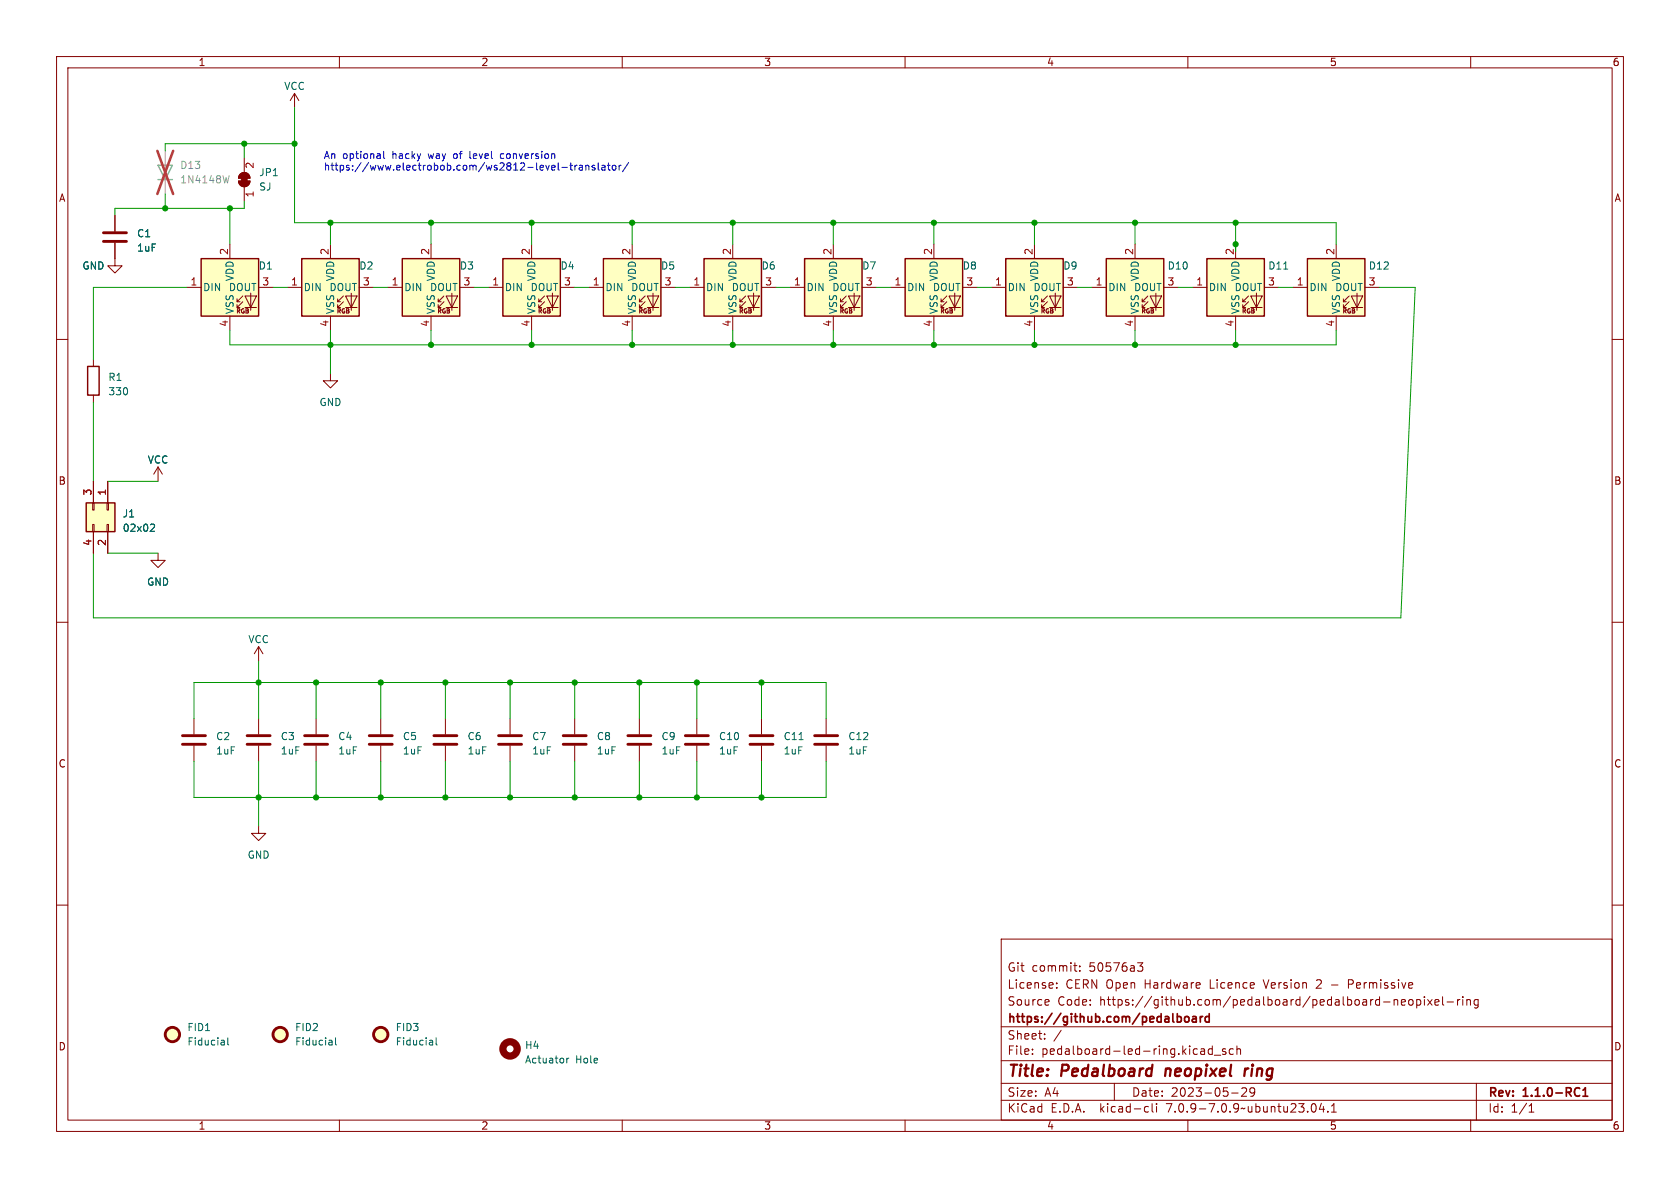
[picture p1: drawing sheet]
<svg xmlns="http://www.w3.org/2000/svg" width="297mm" height="210mm" viewBox="0 0 297 210" stroke-linecap="round" stroke-linejoin="round" font-family="sans-serif">
<g fill="none" stroke="#840000" stroke-width=".18">
<path d="M10 10h277v190h-277zM12 12h273v186h-273zM52.1 16.5l-.8 1.3M52.1 16.5v2.6M52.1 16.5l.7 1.3M60 10v2M110 10v2M160 10v2M210 10v2M260 10v2M20.3 38.1v2.8M42.2 32h2a1.02 1.02 0 0 1-1 1 1.02 1.02 0 0 1-1-1z"/>
<path d="M42.5 30.8a1.02 1.02 0 0 1 1.1-.2 1.02 1.02 0 0 1 .6 .9h-2zM43.2 27.9v2.6M43.2 33v2.6M10 60h2M20.3 42.9v4.1h1.3l-1.3 1.3-1.3-1.3h1.3M33 50.8h2.6M40.6 43.2v2.5M40.6 55.9v2.5M41.9 54.4h.5M41.9 53.3h.5M42.9 53.3l-1 1.1v-.6M42.9 52.3l-1 1v-.5"/>
<path d="M43.3 52.3h2l-1 2.1zM43.3 54.4h2M44.3 51.8v3.1M45.7 50.8h2.6M50.8 50.8h2.5M58.4 43.2v2.5M58.4 55.9v2.5M59.7 54.4h.5M59.7 53.3h.5M60.7 53.3l-1 1.1v-.6M60.7 52.3l-1 1v-.5M61.1 52.3h2l-1 2.1z"/>
<path d="M61.1 54.4h2M62.1 51.8v3.1M63.5 50.8h2.5M68.6 50.8h2.5M76.2 43.2v2.5M76.2 55.9v2.5M77.5 54.4h.5M77.5 53.3h.5M78.5 53.3l-1 1.1v-.6M78.5 52.3l-1 1v-.5M78.9 52.3h2l-1 2.1zM78.9 54.4h2"/>
<path d="M79.9 51.8v3.1M81.3 50.8h2.5M86.4 50.8h2.5M94 43.2v2.5M94 55.9v2.5M95.2 54.4h.6M95.2 53.3h.6M96.3 53.3l-1.1 1.1v-.6M96.3 52.3l-1.1 1v-.5M96.6 52.3h2.1l-1 2.1zM96.6 54.4h2.1M97.7 51.8v3.1"/>
<path d="M99.1 50.8h2.5M104.1 50.8h2.6M111.8 43.2v2.5M111.8 55.9v2.5M113 54.4h.5M113 53.3h.5M114 53.3l-1 1.1v-.6M114 52.3l-1 1v-.5M114.4 52.3h2.1l-1.1 2.1zM114.4 54.4h2.1M115.4 51.8v3.1M116.8 50.8h2.6"/>
<path d="M121.9 50.8h2.6M129.5 43.2v2.5M129.5 55.9v2.5M130.8 54.4h.5M130.8 53.3h.5M131.8 53.3l-1 1.1v-.6M131.8 52.3l-1 1v-.5M132.2 52.3h2l-1 2.1zM132.2 54.4h2M133.2 51.8v3.1M134.6 50.8h2.6M139.7 50.8h2.5"/>
<path d="M147.3 43.2v2.5M147.3 55.9v2.5M148.6 54.4h.5M148.6 53.3h.5M149.6 53.3l-1 1.1v-.6M149.6 52.3l-1 1v-.5M150 52.3h2l-1 2.1zM150 54.4h2M151 51.8v3.1M152.4 50.8h2.5M157.5 50.8h2.5M165.1 43.2v2.5"/>
<path d="M165.1 55.9v2.5M166.4 54.4h.5M166.4 53.3h.5M167.4 53.3l-1 1.1v-.6M167.4 52.3l-1 1v-.5M167.8 52.3h2l-1 2.1zM167.8 54.4h2M168.8 51.8v3.1M170.2 50.8h2.5M175.3 50.8h2.5M182.9 43.2v2.5M182.9 55.9v2.5"/>
<path d="M184.1 54.4h.6M184.1 53.3h.6M185.2 53.3l-1.1 1.1v-.6M185.2 52.3l-1.1 1v-.5M185.5 52.3h2.1l-1 2.1zM185.5 54.4h2.1M186.6 51.8v3.1M188 50.8h2.5M193 50.8h2.6M200.7 43.2v2.5M200.7 55.9v2.5M201.9 54.4h.5"/>
<path d="M201.9 53.3h.5M202.9 53.3l-1 1.1v-.6M202.9 52.3l-1 1v-.5M203.3 52.3h2.1l-1.1 2.1zM203.3 54.4h2.1M204.3 51.8v3.1M205.7 50.8h2.6M210.8 50.8h2.6M218.4 43.2v2.5M218.4 55.9v2.5M219.7 54.4h.5M219.7 53.3h.5"/>
<path d="M220.7 53.3l-1 1.1v-.6M220.7 52.3l-1 1v-.5M221.1 52.3h2l-1 2.1zM221.1 54.4h2M222.1 51.8v3.1M223.5 50.8h2.6M228.6 50.8h2.5M236.2 43.2v2.5M236.2 55.9v2.5M237.5 54.4h.5M237.5 53.3h.5M238.5 53.3l-1 1.1v-.6"/>
<path d="M238.5 52.3l-1 1v-.5M238.9 52.3h2l-1 2.1zM238.9 54.4h2M239.9 51.8v3.1M241.3 50.8h2.5M285 60h2M16.5 63.5v1.3M16.5 69.9v1.2M58.4 66v1.3h1.3l-1.3 1.3-1.3-1.3h1.3M16.4 88.9h.2v1.3h-.2zM16.4 92.7h.2v1.3h-.2zM16.5 85.1v3.8"/>
<path d="M16.5 94v3.8M18.9 88.9h.3v1.3h-.3zM18.9 92.7h.3v1.3h-.3zM19 85.1v3.8M19 94v3.8M27.9 97.8v1.3h1.3l-1.3 1.2-1.2-1.2h1.2M27.9 82.6l-.7 1.2M27.9 82.6v2.5M27.9 82.6l.8 1.2M10 110h2M45.7 114.3l-.7 1.3M45.7 114.3v2.5"/>
<path d="M45.7 114.3l.8 1.3M285 110h2M34.3 127v2.8M34.3 131.8v2.8M45.7 127v2.8M45.7 131.8v2.8M55.9 127v2.8M55.9 131.8v2.8M67.3 127v2.8M67.3 131.8v2.8M78.7 127v2.8M78.7 131.8v2.8"/>
<path d="M90.2 127v2.8M90.2 131.8v2.8M101.6 127v2.8M101.6 131.8v2.8M113 127v2.8M113 131.8v2.8M123.2 127v2.8M123.2 131.8v2.8M134.6 127v2.8M134.6 131.8v2.8M146 127v2.8M146 131.8v2.8"/>
<path d="M10 160h2M45.7 146.1v1.2h1.3l-1.3 1.3-1.3-1.3h1.3M285 160h2M177 166h108v32h-108zM185.2 176.7l.3 .4-.8 .1M185.4 177.6l-.2 .1M186.8 174.6v.1M186.8 173.8v.1M189.8 170.7h.6M190.1 171.6l.3 .1M190.9 171.6v.1M190.9 170.8v.1"/>
<path d="M201.1 170.2h.9l-.5 .6 .5 .1v.5l-.3 .3h-.4M235.4 174.1h1.1M238.4 174h.6M239 173.2h-.6v1.5M246.5 176.7v1M246.5 176.8l.2-.1 .3 .1 .1 .9M247.7 177.2l.8-.1-.1-.3-.4-.1-.3 .2 .1 .7h.6M249.1 176.8l.2-.1 .4 .1 .1 .6-.1 .2-.4 .1-.2-.1zM250.5 176.8l.4-.1 .3 .3v.4l-.2 .2h-.5M250.5 176.7v1.5M251.8 176.2v.1M251.8 176.7v1"/>
<path d="M252.4 176.7l.8 1M253.2 176.7l-.8 1M253.7 177.2l.7-.1-.1-.3-.4-.1-.2 .2v.7h.6M255 176.2v1.3l.2 .2M255.8 177.1h1.2M257.7 176.7v1M258.1 176.7l-.3 .1-.1 .2M258.6 176.2v.1M258.6 176.7v1M259.3 176.8l.2-.1 .4 .1 .1 .9M259.3 176.7v1M261.3 176.8l-.4-.1-.3 .3v.4l.1 .2h.6"/>
<path d="M261.3 176.7v1.2l-.3 .3-.3-.1M60 198v2M110 198v2M160 198v2M177 194.5h108M177 191.5h108M177 187.5h108M177 181.5h108M182.5 186.3v.1M182.5 185.5v.1M184.7 183.6v.1M184.7 182.8v.1"/>
<path d="M187.6 182.1l-1.3 2M197 191.5v3M202.6 195.6l.4 .1M203 196.5l-.4 .1M203.7 195.1v1.3l.2 .2M204.5 195.1v.1M204.5 195.6v1M210 198v2M212.5 185.4h.2l.3 .2v.8M213 186.3l-.5 .1M213 185.8h-.5M214.3 185.5l-.4-.1-.3 .3v.4l.1 .2h.6"/>
<path d="M214.3 184.9v1.5M214.7 186.5h1.1M216.7 185.5l-.4-.1-.2 .2 .1 .2 .5 .2v.3h-.6M217.7 193.2h1.2M218 185.5l-.4-.1-.3 .3v.4l.2 .2h.5M218.7 185.5l.2-.1 .3 .1 .1 .9M218.7 184.9v1.5M219.5 192.4l.6-.1 .2 .1 .1 .3-.9 1.1h.9M221 192.4v.5l.1 .3h.4l.3-.3M221.7 192.4a.99 .99 0 0 1-.3 1.4h-.3M232 195.2l.2-.1a.81 .81 0 0 1 .6 .6 .81 .81 0 0 1-.3 .8l-.2 .1a.81 .81 0 0 1-.6-.6 .81 .81 0 0 1 .3-.8zM233.6 195l-.4 1.1h1"/>
<path d="M234 195.6v1M234.7 196.5v.1M235.4 196.6h.8M235.4 195.5l.4-.4v1.5M260 198v2M261 191.5v6.5M270.3 196.6h.9M270.3 195.5l.4-.4v1.5"/>
</g>
<path d="M208.6 179.7l.2 .3v.4l-.2 .3M209.6 179.8l.3-.1 .3 .3v.4l-.3 .3-.3-.1-.2-.2v-.4zM210.8 179.8h.6l.1 .9M212.2 179.7v1M212.6 179.7l-.3 .1-.1 .2M213.8 179.8l-.5-.1-.2 .3v.4l.1 .2h.6M213.8 179.2v1.5M211.5 180l-.5 .1a.29 .29 0 0 0-.2 .3 .29 .29 0 0 0 .2 .3l.5-.1M279.2 192.4h.1M279.3 193.6l-.1 .1M279.8 193.8h.9M279.8 192.7l.5-.4v1.5" fill="none" stroke="#840000" stroke-width=".3"/>
<path d="M206.1 188.9l-.1 1.3M220.1 188.9l-.1 1.3M220.7 188.9l-.4 .1-.2 .3" fill="none" stroke="#840000" stroke-width=".4"/>
<g fill="none" stroke="#840000" stroke-width=".51">
<path d="M18.3 42.7h4.1M18.3 41.1h4.1M32.3 131.6h4M32.3 130h4M43.7 131.6h4.1M43.7 130h4.1M53.8 131.6h4.1M53.8 130h4.1M65.3 131.6h4M65.3 130h4M76.7 131.6h4.1M76.7 130h4.1"/>
<path d="M88.1 131.6h4.1M88.1 130h4.1M99.6 131.6h4M99.6 130h4M111 131.6h4.1M111 130h4.1M121.2 131.6h4M121.2 130h4M132.6 131.6h4.1M132.6 130h4.1M144 131.6h4.1M144 130h4.1"/>
<circle cx="30.5" cy="182.9" r="1.27"/>
<circle cx="49.5" cy="182.9" r="1.27"/>
<circle cx="67.3" cy="182.9" r="1.27"/>
</g>
<g fill="#ffffc2" stroke="#ffffc2" stroke-width=".18">
<path d="M88.9 45.7h10.2v10.2h-10.2z"/>
<path d="M213.4 45.7h10.1v10.2h-10.1z"/>
<path d="M195.6 45.7h10.1v10.2h-10.1z"/>
<path d="M35.6 45.7h10.1v10.2h-10.1z"/>
<path d="M106.7 45.7h10.1v10.2h-10.1z"/>
<path d="M231.1 45.7h10.2v10.2h-10.2z"/>
<path d="M15.2 88.9h5.1v5.1h-5.1z"/>
<path d="M124.5 45.7h10.1v10.2h-10.1z"/>
<path d="M142.2 45.7h10.2v10.2h-10.2z"/>
<path d="M71.1 45.7h10.2v10.2h-10.2z"/>
<path d="M160 45.7h10.2v10.2h-10.2z"/>
<path d="M53.3 45.7h10.2v10.2h-10.2z"/>
<path d="M177.8 45.7h10.2v10.2h-10.2z"/>
<circle cx="49.5" cy="182.9" r="1.27"/>
<circle cx="30.5" cy="182.9" r="1.27"/>
<circle cx="67.3" cy="182.9" r="1.27"/>
</g>
<g fill="none" stroke="#840000" stroke-width=".25">
<path d="M35.6 45.7h10.1v10.2h-10.1zM53.3 45.7h10.2v10.2h-10.2zM71.1 45.7h10.2v10.2h-10.2zM88.9 45.7h10.2v10.2h-10.2zM106.7 45.7h10.1v10.2h-10.1zM124.5 45.7h10.1v10.2h-10.1zM142.2 45.7h10.2v10.2h-10.2zM160 45.7h10.2v10.2h-10.2zM177.8 45.7h10.2v10.2h-10.2zM195.6 45.7h10.1v10.2h-10.1zM213.4 45.7h10.1v10.2h-10.1zM231.1 45.7h10.2v10.2h-10.2z"/>
<path d="M15.5 64.8h2v5.1h-2zM15.2 88.9h5.1v5.1h-5.1z"/>
</g>
<g fill="none" stroke="#006464" stroke-width=".18">
<path d="M226.9 47.6h.8M26.8 92.7h.4l.1 .3-.8 .9h.8M141.3 130.8h.7M39.6 183.9l.1 .8M39.7 184.7h-.2M39.7 184.2h-.2M40.3 183.5v1l.1 .2M58.7 183.9v.8M58.7 184.7h-.1M58.7 184.2h-.1M59.3 183.5v1l.2 .2M76.4 183.9l.1 .8"/>
<path d="M76.5 184.7h-.1M76.5 184.2h-.1M77.1 183.5v1l.2 .2M100.2 187.1v.8M100.6 187.1l-.4 .2"/>
</g>
<circle cx="90.2" cy="185.4" r="1.27" fill="none" stroke="#840000" stroke-width="1.3"/>
<g fill="#840000" stroke="#840000" stroke-width=".18">
<path d="M42.7 31.2h1v1.1h-1z"/>
<path d="M42.2 32h2a1.02 1.02 0 0 1-1 1 1.02 1.02 0 0 1-1-1z"/>
<path d="M42.5 30.8a1.02 1.02 0 0 1 1.1-.2 1.02 1.02 0 0 1 .6 .9h-2z"/>
</g>
<path d="M27.9 29.2h2.6l-1.3 2.6zM27.9 31.8h2.6" fill="none" stroke="#9c9b98" stroke-width=".25"/>
<path d="M29.2 26.7v7.6" fill="none" stroke="#9c9b98" stroke-width=".18"/>
<path d="M40.5 31.1l-.3 1.2" fill="none" stroke="#939391" stroke-width=".18"/>
<path d="M27.8 26.7l2.8 7.6M30.6 26.7l-2.8 7.6" fill="none" stroke="#eb3a3d" stroke-width=".46"/>
<g fill="none" stroke="#0000c2" stroke-width=".18">
<path d="M67.8 26.8v1l.2 .2M83.1 26.8v1l.2 .2M88.9 27.2h-.3l-.1 .2v.5l.4 .1M98.7 30l.2 .1M99.3 29.6h1M100.7 29.2h.5M100.9 28.8v1.1l.3 .2M101.6 29.2v.9M102 29.2l-.4 .3M102.4 29.3h.5l.1 .8M103 29.5l-.5 .1-.1 .2 .1 .3 .5-.1M103.6 29.3l.2-.1 .3 .1v.8"/>
<path d="M103.6 29.2v.9M105.1 29.3l-.3-.1-.1 .2v.2l.4 .1v.3h-.4M105.8 28.8v1.1l.1 .2M106.4 29.3h.5l.1 .8M107 29.5l-.5 .1-.1 .2 .1 .3 .5-.1M107.4 29.2h.5M107.6 28.8v1.1l.3 .2M108.3 29.3l.2-.1 .3 .1 .1 .5-.1 .2-.3 .1-.2-.2zM109.4 29.2v.9M109.8 29.2l-.4 .3M111.1 28.7l-1.1 1.7"/>
</g>
<g fill="none" stroke="#009600" stroke-width=".18">
<path d="M52.1 19.1v20.3h184.1v3.8M29.2 34.3v2.5M40.6 36.8v6.4M43.2 25.4v2.5M43.2 35.6v1.2h-22.9v1.3M52.1 25.4h-22.9v1.3M58.4 39.4v3.8M76.2 39.4v3.8M94 39.4v3.8M111.8 39.4v3.8M129.5 39.4v3.8M147.3 39.4v3.8"/>
<path d="M165.1 39.4v3.8M182.9 39.4v3.8M200.7 39.4v3.8M218.4 39.4v5.1M33 50.8h-16.5v12.7M40.6 58.4v2.6h195.6v-2.6M48.3 50.8h2.5M58.4 58.4v7.6M66 50.8h2.6M76.2 58.4v2.6M83.8 50.8h2.6M94 58.4v2.6"/>
<path d="M101.6 50.8h2.5M111.8 58.4v2.6M119.4 50.8h2.5M129.5 58.4v2.6M137.2 50.8h2.5M147.3 58.4v2.6M154.9 50.8h2.6M165.1 58.4v2.6M172.7 50.8h2.6M182.9 58.4v2.6M190.5 50.8h2.5M200.7 58.4v2.6"/>
<path d="M208.3 50.8h2.5M218.4 58.4v2.6M226.1 50.8h2.5M243.8 50.8h6.4l-2.6 58.4h-231.1v-11.4M16.5 71.1v14M19 97.8h8.9M19 85.1h8.9M45.7 116.8v10.2M34.3 127v-6.3h111.7v6.3M34.3 134.6v6.4h111.7v-6.4M45.7 134.6v11.5M55.9 120.7v6.3"/>
<path d="M55.9 134.6v6.4M67.3 120.7v6.3M67.3 134.6v6.4M78.7 120.7v6.3M78.7 134.6v6.4M90.2 120.7v6.3M90.2 134.6v6.4M101.6 120.7v6.3M101.6 134.6v6.4M113 120.7v6.3M113 134.6v6.4M123.2 120.7v6.3"/>
<path d="M123.2 134.6v6.4M134.6 120.7v6.3M134.6 134.6v6.4"/>
</g>
<g fill="#009600" stroke="#009600" stroke-width=".18">
<circle cx="111.8" cy="61" r=".46"/>
<circle cx="76.2" cy="61" r=".46"/>
<circle cx="94" cy="61" r=".46"/>
<circle cx="45.7" cy="141" r=".46"/>
<circle cx="67.3" cy="141" r=".46"/>
<circle cx="45.7" cy="120.7" r=".46"/>
<circle cx="55.9" cy="141" r=".46"/>
<circle cx="78.7" cy="141" r=".46"/>
<circle cx="78.7" cy="120.7" r=".46"/>
<circle cx="129.5" cy="39.4" r=".46"/>
<circle cx="111.8" cy="39.4" r=".46"/>
<circle cx="129.5" cy="61" r=".46"/>
<circle cx="67.3" cy="120.7" r=".46"/>
<circle cx="55.9" cy="120.7" r=".46"/>
<circle cx="29.2" cy="36.8" r=".46"/>
<circle cx="40.6" cy="36.8" r=".46"/>
<circle cx="58.4" cy="39.4" r=".46"/>
<circle cx="52.1" cy="25.4" r=".46"/>
<circle cx="58.4" cy="61" r=".46"/>
<circle cx="43.2" cy="25.4" r=".46"/>
<circle cx="94" cy="39.4" r=".46"/>
<circle cx="76.2" cy="39.4" r=".46"/>
<circle cx="101.6" cy="120.7" r=".46"/>
<circle cx="90.2" cy="120.7" r=".46"/>
<circle cx="113" cy="141" r=".46"/>
<circle cx="123.2" cy="141" r=".46"/>
<circle cx="90.2" cy="141" r=".46"/>
<circle cx="101.6" cy="141" r=".46"/>
<circle cx="113" cy="120.7" r=".46"/>
<circle cx="134.6" cy="141" r=".46"/>
<circle cx="123.2" cy="120.7" r=".46"/>
<circle cx="134.6" cy="120.7" r=".46"/>
<circle cx="165.1" cy="61" r=".46"/>
<circle cx="218.4" cy="61" r=".46"/>
<circle cx="200.7" cy="39.4" r=".46"/>
<circle cx="218.4" cy="39.4" r=".46"/>
<circle cx="218.4" cy="43.2" r=".46"/>
<circle cx="182.9" cy="39.4" r=".46"/>
<circle cx="182.9" cy="61" r=".46"/>
<circle cx="200.7" cy="61" r=".46"/>
<circle cx="165.1" cy="39.4" r=".46"/>
<circle cx="147.3" cy="61" r=".46"/>
<circle cx="147.3" cy="39.4" r=".46"/>
</g>
<g font-size="2.8" fill="#840000">
<text x="178" y="190.9">Title:</text>
<text x="187.7" y="190.9">Pedalboard</text>
<text x="206.8" y="190.9">neopixel</text>
<text x="221.6" y="190.9">ring</text>
</g>
<g font-size="2.1" fill="#840000">
<text x="178" y="172">Git</text>
<text x="182.4" y="172">commit:</text>
<text x="192.6" y="172">50576a3</text>
<text x="178" y="178">Source</text>
<text x="178" y="175">License:</text>
<text x="186.9" y="178">Code:</text>
<text x="188.4" y="175">CERN Open</text>
<text x="194.5" y="178">https://github.com/pedalboard/pedalboard-neopixel-ring</text>
<text x="202.5" y="175">Hardware</text>
<text x="214.1" y="175">Licence</text>
<text x="223.9" y="175">Version</text>
<text x="233.3" y="175">2</text>
<text x="239.2" y="175">Permissive</text>
<text x="178" y="184">Sheet:</text>
<text x="178" y="181.2">https://github.com/pedalboard</text>
<text x="178" y="186.7">File:</text>
<text x="184.1" y="186.7">pedalboard-led-ring.kicad_sch</text>
<text x="178" y="196.9">KiCad</text>
<text x="178" y="194.1">Size:</text>
<text x="184.7" y="194.1">A4</text>
<text x="185.7" y="196.9">E.D.A.</text>
<text x="194.6" y="196.9">kicad-cli</text>
<text x="200" y="194.1">Date:</text>
<text x="206.5" y="196.9">7.0.9-7.0.9~ubuntu23.04.1</text>
<text x="207" y="194.1">2023-05-29</text>
<text x="263" y="194.3">Rev:</text>
<text x="263" y="196.9">Id:</text>
<text x="267.1" y="196.9">1/1</text>
<text x="269.4" y="194.3">1.1.0-RC1</text>
</g>
<g font-size="1.8" fill="#840000">
<text x="35" y="11.9">1</text>
<text x="85" y="11.9">2</text>
<text x="135" y="11.9">3</text>
<text x="185" y="11.9">4</text>
<text x="235" y="11.9">5</text>
<text x="285" y="11.9">6</text>
<text x="10.3" y="35.9">A</text>
<text x="285.3" y="35.9">A</text>
<text x="10.3" y="85.9">B</text>
<text x="285.3" y="85.9">B</text>
<text x="10.3" y="135.9">C</text>
<text x="285.3" y="135.9">C</text>
<text x="10.3" y="185.9">D</text>
<text x="285.3" y="185.9">D</text>
<text x="35" y="199.9">1</text>
<text x="85" y="199.9">2</text>
<text x="135" y="199.9">3</text>
<text x="185" y="199.9">4</text>
<text x="235" y="199.9">5</text>
<text x="285" y="199.9">6</text>
</g>
<g font-size="1.8" fill="#006464">
<text x="50.2" y="16.1">VCC</text>
<text x="45.7" y="31.3">JP1</text>
<text x="45.7" y="33.9">SJ</text>
<text x="14.5" y="47.9">GND</text>
<text x="24.1" y="42.1">C1</text>
<text x="24.1" y="44.7">1uF</text>
<text x="45.6" y="47.9">D1</text>
<text x="63.4" y="47.9">D2</text>
<text x="81.2" y="47.9">D3</text>
<text x="99" y="47.9">D4</text>
<text x="116.8" y="47.9">D5</text>
<text x="134.5" y="47.9">D6</text>
<text x="152.3" y="47.9">D7</text>
<text x="170.1" y="47.9">D8</text>
<text x="187.9" y="47.9">D9</text>
<text x="206.3" y="47.9">D10</text>
<text x="224.1" y="47.9">D11</text>
<text x="241.9" y="47.9">D12</text>
<text x="35.8" y="51.7">DIN</text>
<text x="40.4" y="51.7">DOUT</text>
<text x="41.5" y="49.8" transform="rotate(-90 41.5 49.8)">VDD</text>
<text x="53.6" y="51.7">DIN</text>
<text x="58.1" y="51.7">DOUT</text>
<text x="59.3" y="49.8" transform="rotate(-90 59.3 49.8)">VDD</text>
<text x="71.4" y="51.7">DIN</text>
<text x="75.9" y="51.7">DOUT</text>
<text x="77.1" y="49.8" transform="rotate(-90 77.1 49.8)">VDD</text>
<text x="89.2" y="51.7">DIN</text>
<text x="93.7" y="51.7">DOUT</text>
<text x="94.8" y="49.8" transform="rotate(-90 94.8 49.8)">VDD</text>
<text x="106.9" y="51.7">DIN</text>
<text x="111.5" y="51.7">DOUT</text>
<text x="112.6" y="49.8" transform="rotate(-90 112.6 49.8)">VDD</text>
<text x="124.7" y="51.7">DIN</text>
<text x="129.3" y="51.7">DOUT</text>
<text x="130.4" y="49.8" transform="rotate(-90 130.4 49.8)">VDD</text>
<text x="142.5" y="51.7">DIN</text>
<text x="147" y="51.7">DOUT</text>
<text x="148.2" y="49.8" transform="rotate(-90 148.2 49.8)">VDD</text>
<text x="160.3" y="51.7">DIN</text>
<text x="164.8" y="51.7">DOUT</text>
<text x="166" y="49.8" transform="rotate(-90 166 49.8)">VDD</text>
<text x="178.1" y="51.7">DIN</text>
<text x="182.6" y="51.7">DOUT</text>
<text x="183.7" y="49.8" transform="rotate(-90 183.7 49.8)">VDD</text>
<text x="195.8" y="51.7">DIN</text>
<text x="200.4" y="51.7">DOUT</text>
<text x="201.5" y="49.8" transform="rotate(-90 201.5 49.8)">VDD</text>
<text x="213.6" y="51.7">DIN</text>
<text x="218.2" y="51.7">DOUT</text>
<text x="219.3" y="49.8" transform="rotate(-90 219.3 49.8)">VDD</text>
<text x="231.4" y="51.7">DIN</text>
<text x="235.9" y="51.7">DOUT</text>
<text x="237.1" y="49.8" transform="rotate(-90 237.1 49.8)">VDD</text>
<text x="41.5" y="55.6" transform="rotate(-90 41.5 55.6)">VSS</text>
<text x="59.3" y="55.6" transform="rotate(-90 59.3 55.6)">VSS</text>
<text x="77.1" y="55.6" transform="rotate(-90 77.1 55.6)">VSS</text>
<text x="94.8" y="55.6" transform="rotate(-90 94.8 55.6)">VSS</text>
<text x="112.6" y="55.6" transform="rotate(-90 112.6 55.6)">VSS</text>
<text x="130.4" y="55.6" transform="rotate(-90 130.4 55.6)">VSS</text>
<text x="148.2" y="55.6" transform="rotate(-90 148.2 55.6)">VSS</text>
<text x="166" y="55.6" transform="rotate(-90 166 55.6)">VSS</text>
<text x="183.7" y="55.6" transform="rotate(-90 183.7 55.6)">VSS</text>
<text x="201.5" y="55.6" transform="rotate(-90 201.5 55.6)">VSS</text>
<text x="219.3" y="55.6" transform="rotate(-90 219.3 55.6)">VSS</text>
<text x="237.1" y="55.6" transform="rotate(-90 237.1 55.6)">VSS</text>
<text x="19.1" y="67.5">R1</text>
<text x="19.1" y="70.1">330</text>
<text x="56.4" y="72">GND</text>
<text x="26" y="82.1">VCC</text>
<text x="21.6" y="91.7">J1</text>
<text x="21.6" y="94.2">02x02</text>
<text x="25.9" y="103.7">GND</text>
<text x="43.8" y="113.9">VCC</text>
<text x="38.1" y="131">C2</text>
<text x="49.5" y="131">C3</text>
<text x="59.7" y="131">C4</text>
<text x="71.1" y="131">C5</text>
<text x="82.6" y="131">C6</text>
<text x="94" y="131">C7</text>
<text x="105.4" y="131">C8</text>
<text x="116.8" y="131">C9</text>
<text x="127" y="131">C10</text>
<text x="138.4" y="131">C11</text>
<text x="149.9" y="131">C12</text>
<text x="38.1" y="133.6">1uF</text>
<text x="49.5" y="133.6">1uF</text>
<text x="59.7" y="133.6">1uF</text>
<text x="71.1" y="133.6">1uF</text>
<text x="82.6" y="133.6">1uF</text>
<text x="94" y="133.6">1uF</text>
<text x="105.4" y="133.6">1uF</text>
<text x="116.8" y="133.6">1uF</text>
<text x="127" y="133.6">1uF</text>
<text x="138.4" y="133.6">1uF</text>
<text x="149.9" y="133.6">1uF</text>
<text x="43.7" y="152">GND</text>
<text x="33" y="182.5">FID1</text>
<text x="33" y="185">Fiducial</text>
<text x="52.1" y="182.5">FID2</text>
<text x="52.1" y="185">Fiducial</text>
<text x="69.9" y="182.5">FID3</text>
<text x="69.9" y="185">Fiducial</text>
<text x="92.7" y="185.6">H4</text>
<text x="92.7" y="188.2">Actuator</text>
<text x="101.8" y="188.2">Hole</text>
</g>
<g font-size="1.8" fill="#a90000">
<text x="45.2" y="29.9" transform="rotate(-90 45.2 29.9)">2</text>
<text x="45.2" y="35" transform="rotate(-90 45.2 35)">1</text>
<text x="40.4" y="45.2" transform="rotate(-90 40.4 45.2)">2</text>
<text x="58.2" y="45.2" transform="rotate(-90 58.2 45.2)">2</text>
<text x="75.9" y="45.2" transform="rotate(-90 75.9 45.2)">2</text>
<text x="93.7" y="45.2" transform="rotate(-90 93.7 45.2)">2</text>
<text x="111.5" y="45.2" transform="rotate(-90 111.5 45.2)">2</text>
<text x="129.3" y="45.2" transform="rotate(-90 129.3 45.2)">2</text>
<text x="147.1" y="45.2" transform="rotate(-90 147.1 45.2)">2</text>
<text x="164.8" y="45.2" transform="rotate(-90 164.8 45.2)">2</text>
<text x="182.6" y="45.2" transform="rotate(-90 182.6 45.2)">2</text>
<text x="200.4" y="45.2" transform="rotate(-90 200.4 45.2)">2</text>
<text x="218.2" y="45.2" transform="rotate(-90 218.2 45.2)">2</text>
<text x="236" y="45.2" transform="rotate(-90 236 45.2)">2</text>
<text x="33.6" y="50.5">1</text>
<text x="46.3" y="50.5">3</text>
<text x="51.4" y="50.5">1</text>
<text x="64.1" y="50.5">3</text>
<text x="69.1" y="50.5">1</text>
<text x="81.8" y="50.5">3</text>
<text x="86.9" y="50.5">1</text>
<text x="99.6" y="50.5">3</text>
<text x="104.7" y="50.5">1</text>
<text x="117.4" y="50.5">3</text>
<text x="122.5" y="50.5">1</text>
<text x="135.2" y="50.5">3</text>
<text x="140.3" y="50.5">1</text>
<text x="153" y="50.5">3</text>
<text x="158" y="50.5">1</text>
<text x="170.7" y="50.5">3</text>
<text x="175.8" y="50.5">1</text>
<text x="188.5" y="50.5">3</text>
<text x="193.6" y="50.5">1</text>
<text x="206.3" y="50.5">3</text>
<text x="211.4" y="50.5">1</text>
<text x="224.1" y="50.5">3</text>
<text x="229.2" y="50.5">1</text>
<text x="241.9" y="50.5">3</text>
<text x="40.4" y="57.9" transform="rotate(-90 40.4 57.9)">4</text>
<text x="58.2" y="57.9" transform="rotate(-90 58.2 57.9)">4</text>
<text x="75.9" y="57.9" transform="rotate(-90 75.9 57.9)">4</text>
<text x="93.7" y="57.9" transform="rotate(-90 93.7 57.9)">4</text>
<text x="111.5" y="57.9" transform="rotate(-90 111.5 57.9)">4</text>
<text x="129.3" y="57.9" transform="rotate(-90 129.3 57.9)">4</text>
<text x="147.1" y="57.9" transform="rotate(-90 147.1 57.9)">4</text>
<text x="164.8" y="57.9" transform="rotate(-90 164.8 57.9)">4</text>
<text x="182.6" y="57.9" transform="rotate(-90 182.6 57.9)">4</text>
<text x="200.4" y="57.9" transform="rotate(-90 200.4 57.9)">4</text>
<text x="218.2" y="57.9" transform="rotate(-90 218.2 57.9)">4</text>
<text x="236" y="57.9" transform="rotate(-90 236 57.9)">4</text>
<text x="16.3" y="87.7" transform="rotate(-90 16.3 87.7)">3</text>
<text x="18.8" y="87.7" transform="rotate(-90 18.8 87.7)">1</text>
<text x="16.3" y="96.6" transform="rotate(-90 16.3 96.6)">4</text>
<text x="18.8" y="96.6" transform="rotate(-90 18.8 96.6)">2</text>
</g>
<g font-size="1.8" fill="#0000c2">
<text x="57.1" y="28.2">An</text>
<text x="60.6" y="28.2">optional</text>
<text x="69.5" y="28.2">hacky</text>
<text x="76" y="28.2">way</text>
<text x="80.6" y="28.2">of</text>
<text x="83.7" y="28.2">level</text>
<text x="89.3" y="28.2">conversion</text>
<text x="57.1" y="30.2">https://www.electrobob.com/ws2812-level-translator/</text>
</g>
<g font-size="1.8" fill="#939391">
<text x="31.8" y="30.1">D13</text>
<text x="31.8" y="32.6">1N4148W</text>
</g>
<g font-size="1.1" fill="#840000">
<text x="41.7" y="55.5">RGB</text>
<text x="59.5" y="55.5">RGB</text>
<text x="77.3" y="55.5">RGB</text>
<text x="95.1" y="55.5">RGB</text>
<text x="112.8" y="55.5">RGB</text>
<text x="130.6" y="55.5">RGB</text>
<text x="148.4" y="55.5">RGB</text>
<text x="166.2" y="55.5">RGB</text>
<text x="184" y="55.5">RGB</text>
<text x="201.7" y="55.5">RGB</text>
<text x="219.5" y="55.5">RGB</text>
<text x="237.3" y="55.5">RGB</text>
</g>
</svg>
